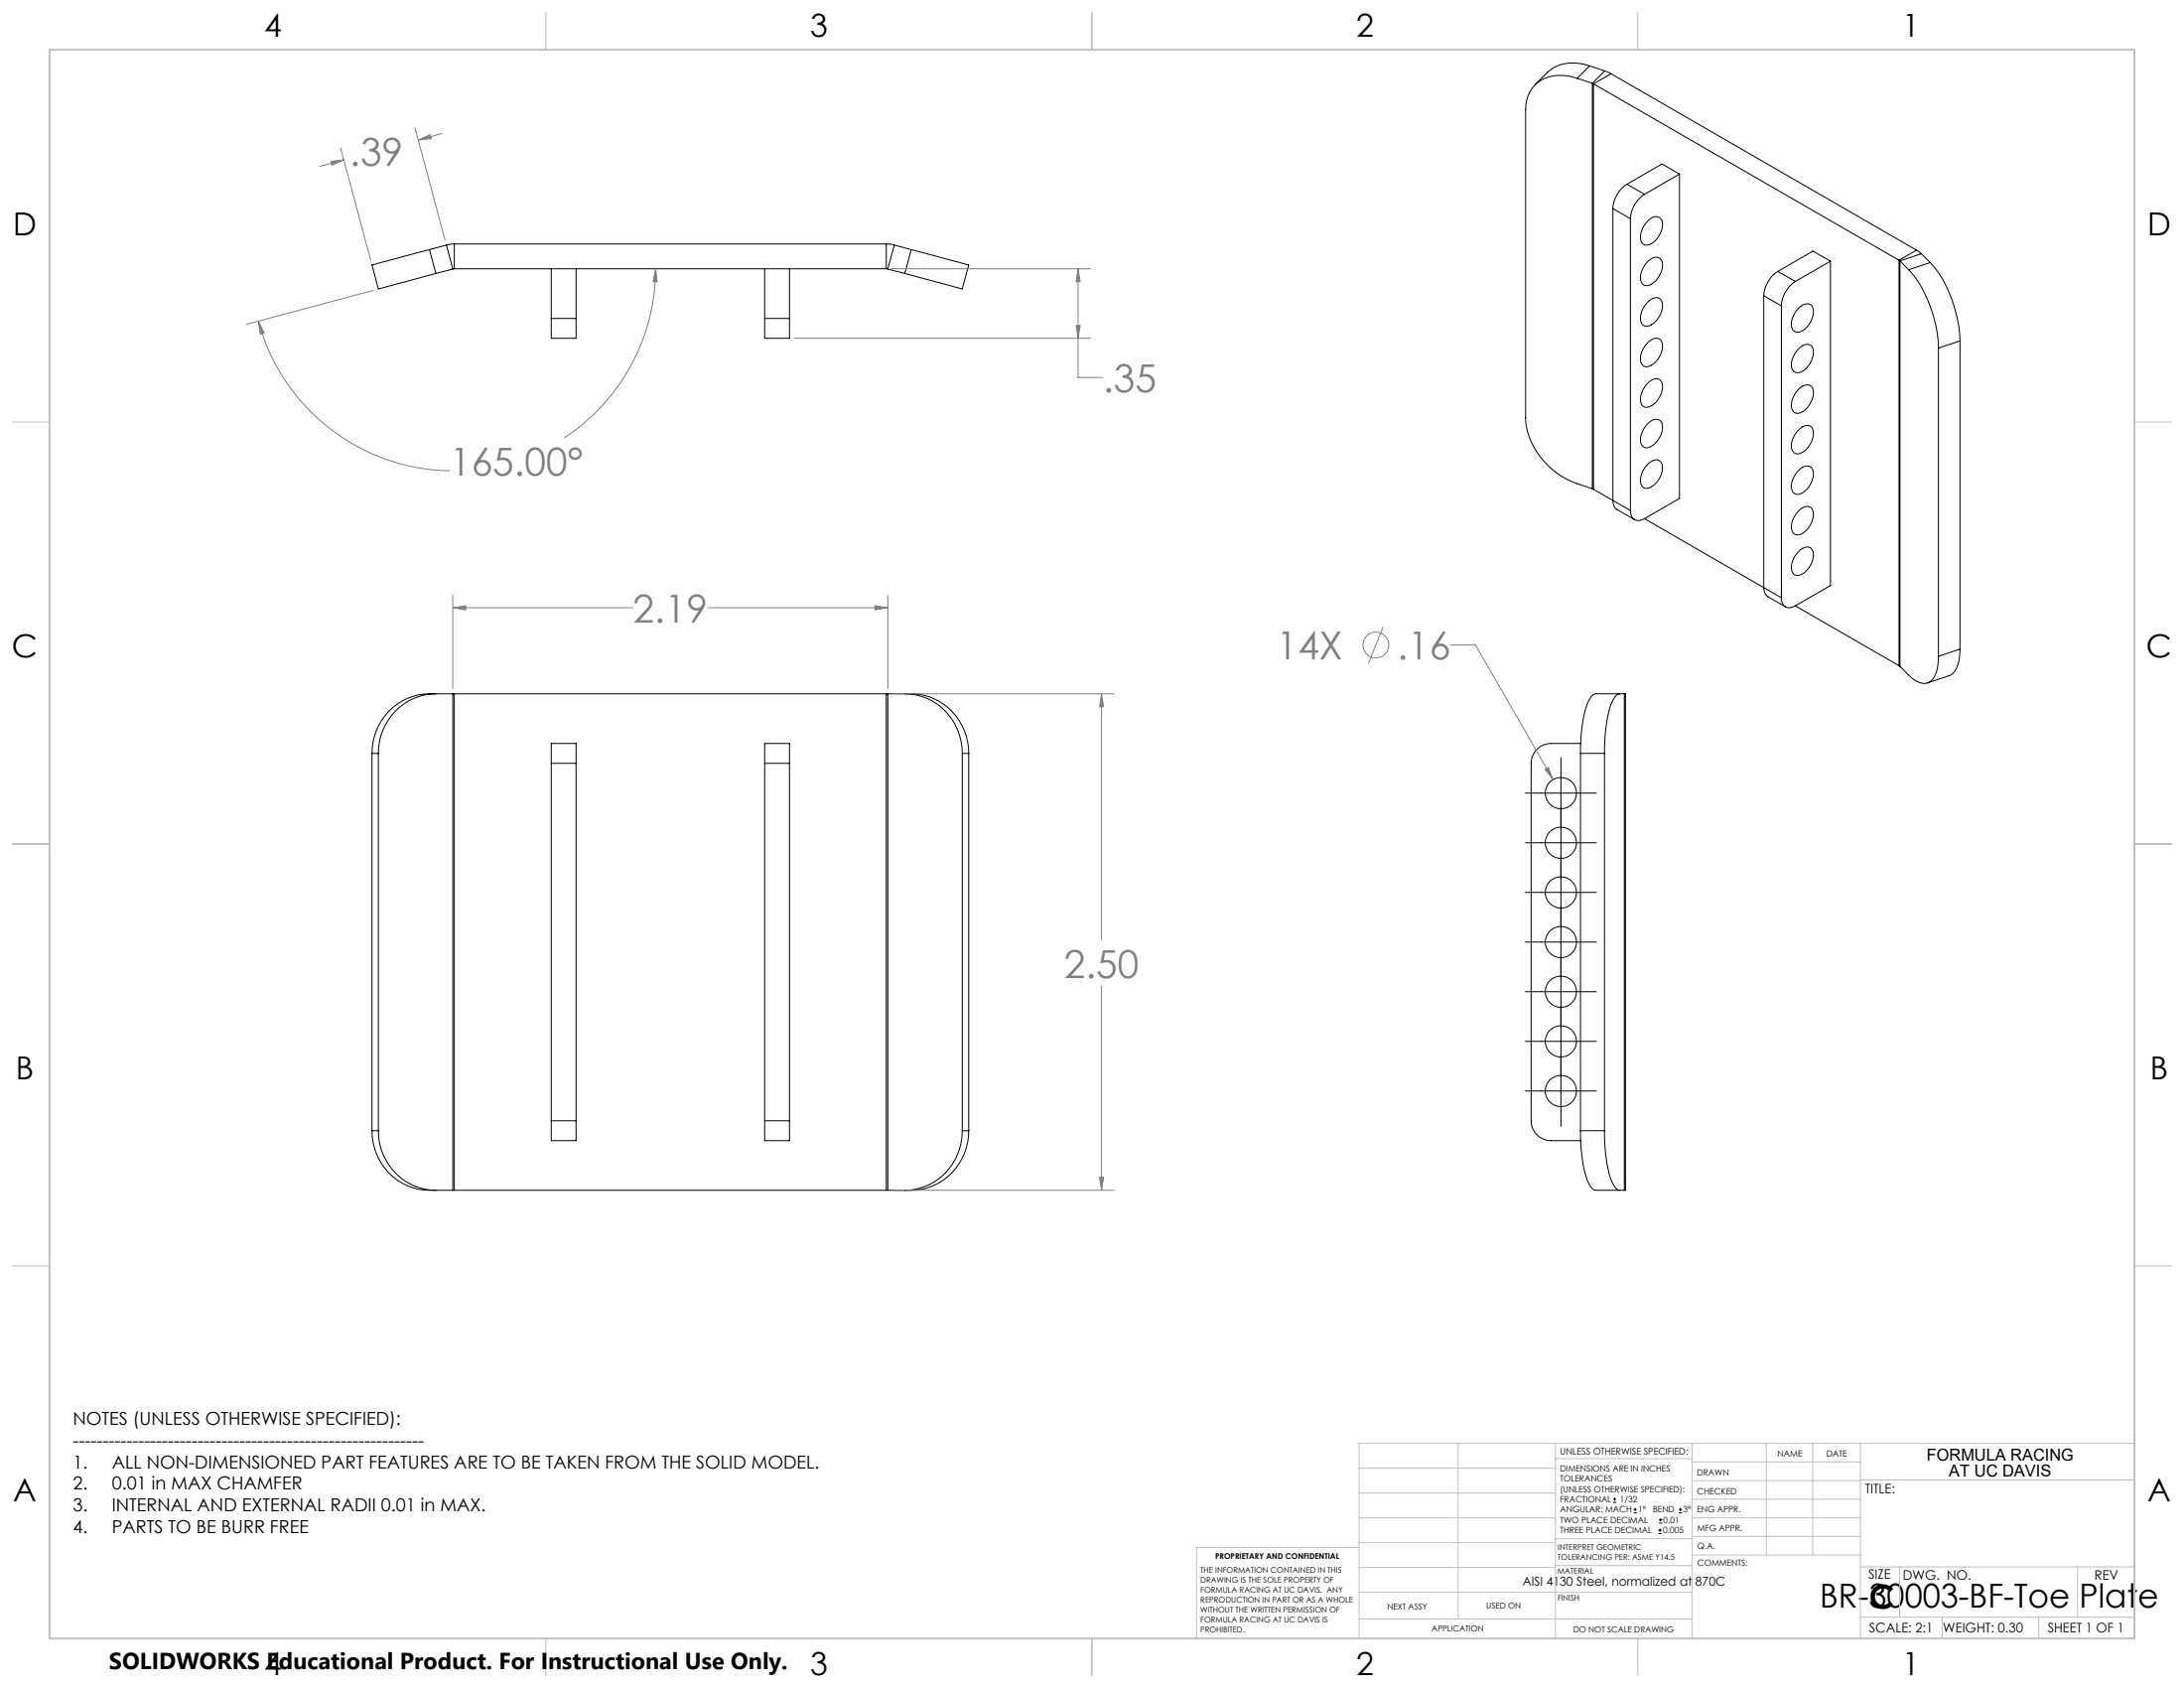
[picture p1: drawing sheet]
<svg xmlns="http://www.w3.org/2000/svg" width="559mm" height="432mm" viewBox="0 0 559 432" stroke-linecap="round" stroke-linejoin="round" font-family="sans-serif">
<g fill="none" stroke="#000" stroke-width=".25">
<path d="M406.7 16.9a10.3 10.3 0 0 0-10.8 1.6l-3.2 3.2M406.7 16.9l-3.2 3.1M406.7 16.9l3.9 1.2M410.6 18.1l1.6 .8M410.6 18.1l-3.2 3.2M412.2 18.9l-4.5 2.5M412.2 18.9l78.2 45.1M403.5 20a10.2 10.2 0 0 0-10.9 1.9 8.9 8.9 0 0 0-2.3 6.2v78.8a19.3 19.3 0 0 0 10.7 15.7l2.5 1.1 3.9 1.3M403.5 20l3.9 1.3M407.4 21.3l.3 .1M407.4 21.3v103.7M407.7 21.4l78.2 45.2"/>
<path d="M407.7 21.4v103.8M412.7 53.3l4.5 2.7M412.7 53.3v74.7M416.3 47.1a7.8 7.8 0 0 0-3.6 6.2M416.3 47.1l4.5 2.6M417.2 56v74.6M420.8 49.7a7.9 7.9 0 0 0-3.6 6.3M421.7 56.4a2.17 2.17 0 0 1 3.3-.4 5.3 5.3 0 0 1-2.4 6.3 1.7 1.7 0 0 1-2 .3 1.7 1.7 0 0 1-.9-1.7l.4-2.1 .7-1.3zM429.7 44.5l-8.9 5.2M429.7 44.5v83l-8.9 5.2M429.7 44.5l-4.5-2.6-8.9 5.2M109.9 63.9l-14.7 3.9 1.6 6.1 14.7-3.9"/>
<path d="M109.9 63.9l1.6 6.1M114.2 62.7l1.7 6.1M114.2 62.7l-4.3 1.2M115.9 68.8l-4.4 1.2M116.2 62.4l-2 .3M116.2 68.8h-.3M116.2 62.4v6.4M116.2 62.4h110.6M116.2 68.8h110.6M141 68.8v12.7M147.4 68.8v12.7M195.7 68.8v12.7"/>
<path d="M202 68.8v12.7M226.8 68.8h.4M226.8 62.4l2 .3M226.8 62.4v6.4M227.2 68.8l4.3 1.2M228.8 62.7l-1.6 6.1M228.8 62.7l4.4 1.2M233.2 63.9l14.7 3.9-1.7 6.1-14.7-3.9M233.2 63.9l-1.7 6.1M421.7 77.1a2.21 2.21 0 0 1 3.3-.4 5.3 5.3 0 0 1-2.4 6.3 1.68 1.68 0 0 1-2 .3 1.68 1.68 0 0 1-.9-1.7l.4-2 .7-1.4zM421.7 66.7a2.17 2.17 0 0 1 3.3-.3 5.3 5.3 0 0 1-2.4 6.3 1.7 1.7 0 0 1-2 .2 1.7 1.7 0 0 1-.9-1.7l.4-2 .7-1.3zM451.3 75.6l4.5 2.6"/>
<path d="M451.3 75.6v74.7M454.9 69.4a8 8 0 0 0-3.6 6.2M454.9 69.4l4.5 2.6M455.8 78.2v74.7M459.4 72a8 8 0 0 0-3.6 6.2M460.1 78.9a2.5 2.5 0 0 1 3.4-.8 4.5 4.5 0 0 1-1 5.4 2.85 2.85 0 0 1-3.5 1.2 3.7 3.7 0 0 1 .2-4.6zM468.3 66.8l-8.9 5.2M468.3 66.8v83l-8.9 5.2M468.3 66.8l-4.4-2.6-9 5.2M485.9 66.6l.2 .1M485.9 66.6v103.7M486.1 66.7l2.3 2.3"/>
<path d="M486.1 66.7v103.8M488.4 69a32.2 32.2 0 0 1 7.6 20M490.4 64l1.2 .9M490.4 64l-4.5 2.6M491.6 64.9l-5.5 1.8M491.6 64.9l2.3 2.3M493.9 67.2a32.2 32.2 0 0 1 7.6 20M493.9 67.2l-5.5 1.8M141 81.5v5h6.4v-5M141 81.5h6.4M195.7 81.5v5h6.3v-5M195.7 81.5h6.3"/>
<path d="M421.7 97.9a2.21 2.21 0 0 1 3.3-.4 5.3 5.3 0 0 1-2.4 6.3 1.69 1.69 0 0 1-2 .3 1.69 1.69 0 0 1-.9-1.8l.2-1.3 .5-1.4zM421.7 87.5a2.21 2.21 0 0 1 3.3-.4 5.3 5.3 0 0 1-2.4 6.3 1.69 1.69 0 0 1-2 .3 1.69 1.69 0 0 1-.9-1.8l.2-1.3 .5-1.3zM460.1 99.7a2.5 2.5 0 0 1 3.4-.9 4.2 4.2 0 0 1-.6 4.8 3.1 3.1 0 0 1-3.9 1.8 3.7 3.7 0 0 1 .2-4.5zM460.1 89.3a2.5 2.5 0 0 1 3.4-.8 4.2 4.2 0 0 1-.6 4.8 3.1 3.1 0 0 1-3.9 1.8 3.7 3.7 0 0 1 .2-4.6zM496 89v78.9M501.5 87.2l-5.5 1.8M501.5 87.2v78.9M421.7 108.2a2.21 2.21 0 0 1 3.3-.4 5.3 5.3 0 0 1-2.4 6.4 1.69 1.69 0 0 1-2 .2 1.69 1.69 0 0 1-.9-1.7l.2-1.3 .5-1.4zM421.7 118.6a2.21 2.21 0 0 1 3.3-.4 5.3 5.3 0 0 1-2.4 6.3 1.69 1.69 0 0 1-2 .3 1.69 1.69 0 0 1-.9-1.8l.4-2 .7-1.3zM460.1 110a2.5 2.5 0 0 1 3.4-.8 4.2 4.2 0 0 1-.6 4.8 3.1 3.1 0 0 1-3.9 1.8 3.7 3.7 0 0 1 .2-4.6zM407.4 125l.3 .2M407.7 125.2l5 2.8"/>
<path d="M412.7 128a2.62 2.62 0 0 0 1 2.4l4.5 2.5M412.7 128l4.5 2.6M417.2 130.6a2.2 2.2 0 0 0 1 2.3 2.2 2.2 0 0 0 2.6-.2M420.8 132.7l30.5 17.6M460.1 120.4a2.5 2.5 0 0 1 3.4-.8 4.2 4.2 0 0 1-.6 4.8l-.9 1.1a2.14 2.14 0 0 1-3.3 .4 4.8 4.8 0 0 1 1.4-5.5zM460.6 130.3a1.94 1.94 0 0 1 3.1 .1 5.4 5.4 0 0 1-3.8 6.4 1.78 1.78 0 0 1-1.6-2.1l.6-2.1 .7-1.3zM451.3 150.3a2.87 2.87 0 0 0 1 2.3l4.5 2.6M451.3 150.3l4.5 2.6M455.8 152.9a2.17 2.17 0 0 0 1 2.3 2.17 2.17 0 0 0 2.6-.2M459.4 155l26.5 15.3M460.6 140.7a1.94 1.94 0 0 1 3.1 0 5.4 5.4 0 0 1-3.8 6.5 1.78 1.78 0 0 1-1.6-2.2l.6-2 .7-1.3zM111.5 177.5a15 15 0 0 0-14.7 15.2"/>
<path d="M115.9 177.5a25.8 25.8 0 0 0-10.3 .7 15.2 15.2 0 0 0-10.4 14.5M115.9 177.5h.3M115.9 177.5v127M116.2 177.5h110.6M116.2 177.5v127M226.8 177.5h.4M226.8 177.5v127M227.2 177.5a25.9 25.9 0 0 1 10.2 .7 15.2 15.2 0 0 1 10.5 14.5M227.2 177.5v127M231.5 177.5a14.9 14.9 0 0 1 14.7 15.2M414.4 177.5a3.4 3.4 0 0 0-2.1 2.6 39 39 0 0 0-1.8 12.6M415.6 177.5h-7.3a3.4 3.4 0 0 0-2.2 2.6 39 39 0 0 0-1.7 12.6"/>
<path d="M415.6 177.5h.3v127h-.3M415.6 177.5v127M485.9 170.3l.2 .2M496 167.9l-.1 1.2a6 6 0 0 1-2.7 5.6 4.8 4.8 0 0 1-4.8-2l-2.3-2.2M501.5 166.1a7.9 7.9 0 0 1-2.2 6.5l-6.1 2.1M501.5 166.1l-5.5 1.8M95.2 192.7h1.6M95.2 192.7v96.5M96.8 192.7v96.5M141 195.3v-5.1h6.4v5.1M141 195.3h6.4M141 195.3v91.4"/>
<path d="M147.4 195.3v91.4M195.7 195.3v-5.1h6.3v5.1M195.7 195.3h6.3M195.7 195.3v91.4M202 195.3v91.4M246.2 192.7h1.7M246.2 192.7v96.5M247.9 192.7v96.5M399.4 193.8v94.3M404.4 192.7h6.1M404.4 192.7v96.5M404.4 190.2h-7.6a5.1 5.1 0 0 0-5 5.1v91.4a5 5 0 0 0 5 5.1h7.6"/>
<path d="M410.5 192.7v96.5M390.3 215.6h18.1M390.3 202.9h18.1M390.3 228.3h18.1M390.3 253.7h18.1M390.3 241h18.1M390.3 266.4h18.1M390.3 279.1h18.1M95.2 289.2a14.9 14.9 0 0 0 14.7 15.3h6M95.2 289.2h1.6M96.8 289.2a15 15 0 0 0 14.7 15.3M141 286.7v5.1h6.4v-5.1"/>
<path d="M141 286.7h6.4M195.7 286.7v5.1h6.3v-5.1M195.7 286.7h6.3M246.2 289.2a14.9 14.9 0 0 1-14.7 15.3M246.2 289.2h1.7M247.9 289.2a15 15 0 0 1-14.7 15.3h-6M404.4 289.2a35.9 35.9 0 0 0 2.1 13.5l.3 .6a1.94 1.94 0 0 0 1.5 1.2h7.3M404.4 289.2h6.1M410.5 289.2a35.9 35.9 0 0 0 2.1 13.5l.4 .6a1.81 1.81 0 0 0 1.4 1.2M115.9 304.5h.3M116.2 304.5h110.6M226.8 304.5h.4"/>
<path d="M412.7 384.3h.9M412.7 383.5h.9M413.1 383.1v.8M418 387h.8M418 386.2h.8M418.4 385.7v.9M424.3 392.3h.9M424.3 391.4h.9M424.5 389.6h.8M424.5 388.8h.8M424.7 391v.9M424.9 388.4v.8"/>
<path d="M429.5 387h.9M429.5 386.2h.9M429.9 385.7v.9"/>
<circle cx="399.4" cy="215.6" r="4"/>
<circle cx="399.4" cy="202.9" r="4"/>
<circle cx="399.4" cy="228.3" r="4"/>
<circle cx="399.4" cy="253.7" r="4"/>
<circle cx="399.4" cy="241" r="4"/>
<circle cx="399.4" cy="279.1" r="4"/>
<circle cx="399.4" cy="266.4" r="4"/>
</g>
<g fill="none" stroke="#808080" stroke-width=".25">
<path d="M87.1 37.9l7.8 28.7M106.2 32.7l7.7 28.8M107 35.8l3.1-1.3 .2 1zM113.1 34.1l-6.1 1.7M84.7 41.3l3.3-.4-3.1 1.4zM88 40.9l-6.2 1.6M95.6 74.3l-32.6 8.7M167.7 68.8l.4 3.3-1-.1zM167.7 68.8a51.6 51.6 0 0 1-23.3 43.2M228 68.8h51M275.8 68.8l.6 3.3h-1.1zM275.8 68.8v27.8h6.4"/>
<path d="M66.1 82.1l1.5 3.1-1 .2zM66.1 82.1a51.7 51.7 0 0 0 49 38.3M203.3 86.5h75.7M275.3 83.3h1.1l-.6 3.2zM115.9 155.5l3.3-.5v1zM115.9 152.3v23.9M115.9 155.5h46M181.1 155.5h46.1M223.9 155l3.3 .5-3.3 .5zM227.2 152.3v23.9M228.4 177.5h56.6M281.8 177.5l.6 3.3h-1.1z"/>
<path d="M281.8 177.5v63M353.9 160.3l-3.8 9.4M371.2 165h6.3l19.9 34.4M395.3 196.8l.9-.5 1.2 3.1zM281.8 252.2v52.3M228.4 304.5h56.6M281.3 301.2h1.1l-.6 3.3z"/>
<circle cx="352" cy="165" r="3.3"/>
</g>
<g fill="none" stroke="#c0c0c0" stroke-width=".25">
<path d="M139.7 3.2v9.5M279.4 3.2v9.5M419.1 3.2v9.5M3.1 107.9h9.6M546.1 107.9h9.5M3.1 215.9h9.6M546.1 215.9h9.5M3.1 323.8h9.6M546.1 323.8h9.5M347.7 375.6h50.3M373.1 369.2v44.9M398 369.2v49.9"/>
<path d="M398 373.1h34.9M432.9 369.2v49.9M432.9 378.7h43.1M432.9 374h43.1M451.9 369.2v28.6M463.8 369.2v28.6M476 369.2v49.9M476 378.6h70.1M546.1 369.2h-198.4v49.9M347.7 394.6h50.3M347.7 388.3h50.3M347.7 381.9h50.3"/>
<path d="M347.7 395.9h-41.6v23.2M398 393.6h35M432.9 383.5h43.1M432.9 388.3h43.1M432.9 393h43.1M433 397.8h43M139.7 419.1v9.6M279.4 419.1v9.6M347.7 414.1h85.2M347.7 401h50.3M347.7 407.3h50.3M398 407.4h34.9"/>
<path d="M398 400.5h35M419.1 419.1v9.6M476 413.7h70.1M476 400.8h70.1M486.1 400.8v12.9M496.9 413.7v5.4M521.6 413.7v5.4M531.6 400.8v12.9"/>
</g>
<path d="M12.7 12.7h533.4v406.4h-533.4z" fill="none" stroke="#c0c0c0" stroke-width=".5"/>
<path d="M223.9 155l3.3 .5-3.3 .5zM115.9 155.5l3.3-.5v1zM281.3 301.2h1.1l-.6 3.3zM281.8 177.5l.6 3.3h-1.1zM107 35.8l3.1-1.3 .2 1zM84.7 41.3l3.3-.4-3.1 1.4zM275.8 68.8l.6 3.3h-1.1zM275.3 83.3h1.1l-.6 3.2zM66.1 82.1l1.5 3.1-1 .2zM167.7 68.8l.4 3.3-1-.1zM395.3 196.8l2.1 2.6-1.2-3.1z" fill="#808080"/>
<g font-size="9.9" fill="#808080">
<text x="89.5" y="42.4">.39</text>
<text x="282.2" y="100.3">.35</text>
<text x="115.1" y="121.6">165.00°</text>
<text x="162" y="159.2">2.19</text>
<text x="326.6" y="168.7">14X</text>
<text x="357.5" y="168.7">.16</text>
<text x="272.3" y="250.1">2.50</text>
</g>
<g font-size="8.5">
<text x="465.6" y="411.3">BR-30003-BF-Toe Plate</text>
<text x="478.3" y="411.4">C</text>
</g>
<g font-size="8.1">
<text x="67.6" y="9.3">4</text>
<text x="207.3" y="9.3">3</text>
<text x="347" y="9.3">2</text>
<text x="486.7" y="9.3">1</text>
<text x="3.3" y="60.1">D</text>
<text x="549.4" y="60.1">D</text>
<text x="3" y="168">C</text>
<text x="549.1" y="168">C</text>
<text x="4" y="276">B</text>
<text x="550.1" y="276">B</text>
<text x="3.3" y="383.9">A</text>
<text x="549.4" y="383.9">A</text>
<text x="67.6" y="428.4">4</text>
<text x="207.3" y="428.4">3</text>
<text x="347" y="428.4">2</text>
<text x="486.7" y="428.4">1</text>
</g>
<text font-size="5.9" x="27.9" y="427">SOLIDWORKS Educational Product. For Instructional Use Only.</text>
<g font-size="4.6">
<text x="18.6" y="364.4">NOTES (UNLESS OTHERWISE SPECIFIED):</text>
<text x="18.6" y="370">-----------------------------------------------------------</text>
<text x="18.6" y="375.5">1.</text>
<text x="28.7" y="375.5">ALL NON-DIMENSIONED PART FEATURES ARE TO BE TAKEN FROM THE SOLID MODEL.</text>
<text x="18.6" y="381.1">2.</text>
<text x="28.7" y="381.1">0.01 in MAX CHAMFER</text>
<text x="18.6" y="386.7">3.</text>
<text x="28.7" y="386.7">INTERNAL AND EXTERNAL RADII 0.01 in MAX.</text>
<text x="18.6" y="392.3">4.</text>
<text x="28.7" y="392.3">PARTS TO BE BURR FREE</text>
</g>
<g font-size="4.2">
<text x="493" y="373.5">FORMULA RACING</text>
<text x="498.7" y="377.8">AT UC DAVIS</text>
</g>
<g font-size="3.4">
<text x="477.2" y="381.9">TITLE:</text>
<text x="478.1" y="404">SIZE</text>
<text x="486.9" y="404">DWG. NO.</text>
<text x="535.9" y="404.1">REV</text>
<text x="478.2" y="417.6">SCALE: 2:1</text>
<text x="497.1" y="417.7">WEIGHT: 0.30</text>
<text x="523.9" y="417.6">SHEET 1 OF 1</text>
</g>
<text font-size="3.2" x="389.6" y="405.7">AISI 4130 Steel, normalized at 870C</text>
<text font-size="2.4" x="399.2" y="372.1">UNLESS OTHERWISE SPECIFIED:</text>
<g font-size="2.2">
<text x="399.2" y="376.4">DIMENSIONS ARE IN INCHES</text>
<text x="434.2" y="377.3">DRAWN</text>
<text x="454.8" y="372.5">NAME</text>
<text x="467.3" y="372.6">DATE</text>
<text x="399.2" y="379">TOLERANCES</text>
<text x="399.2" y="381.7">(UNLESS OTHERWISE SPECIFIED):</text>
<text x="434.3" y="382.2">CHECKED</text>
<text x="399.2" y="389.6">TWO PLACE DECIMAL</text>
<text x="399.2" y="384.3">FRACTIONAL</text>
<text x="399.2" y="387">ANGULAR: MACH</text>
<text x="414.5" y="384.3">1/32</text>
<text x="419.1" y="387">1°</text>
<text x="422.9" y="387">BEND</text>
<text x="425.6" y="389.6">0.01</text>
<text x="430.6" y="387">3°</text>
<text x="434.2" y="386.9">ENG APPR.</text>
<text x="399.2" y="392.3">THREE PLACE DECIMAL</text>
<text x="425.5" y="392.3">0.005</text>
<text x="434.3" y="391.6">MFG APPR.</text>
<text x="434.3" y="396.3">Q.A.</text>
<text x="434.3" y="400.5">COMMENTS:</text>
</g>
<g font-size="2.1">
<text x="354.9" y="411.6">NEXT ASSY</text>
<text x="380.3" y="411.6">USED ON</text>
<text x="366.3" y="417.4">APPLICATION</text>
<text x="402.5" y="417.5">DO NOT SCALE DRAWING</text>
</g>
<g font-size="2">
<text x="310.9" y="398.8">PROPRIETARY AND CONFIDENTIAL</text>
<text x="398.6" y="396.5">INTERPRET GEOMETRIC</text>
<text x="398.6" y="399">TOLERANCING PER: ASME Y14.5</text>
<text x="307.2" y="402.4">THE INFORMATION CONTAINED IN THIS</text>
<text x="307.2" y="404.9">DRAWING IS THE SOLE PROPERTY OF</text>
<text x="307.2" y="407.5">FORMULA RACING AT UC DAVIS. ANY</text>
<text x="398.5" y="402.6">MATERIAL</text>
<text x="307.2" y="410">REPRODUCTION IN PART OR AS A WHOLE</text>
<text x="307.2" y="412.5">WITHOUT THE WRITTEN PERMISSION OF</text>
<text x="398.5" y="409.4">FINISH</text>
<text x="307.2" y="415">FORMULA RACING AT UC DAVIS IS</text>
<text x="307.2" y="417.6">PROHIBITED.</text>
</g>
</svg>
